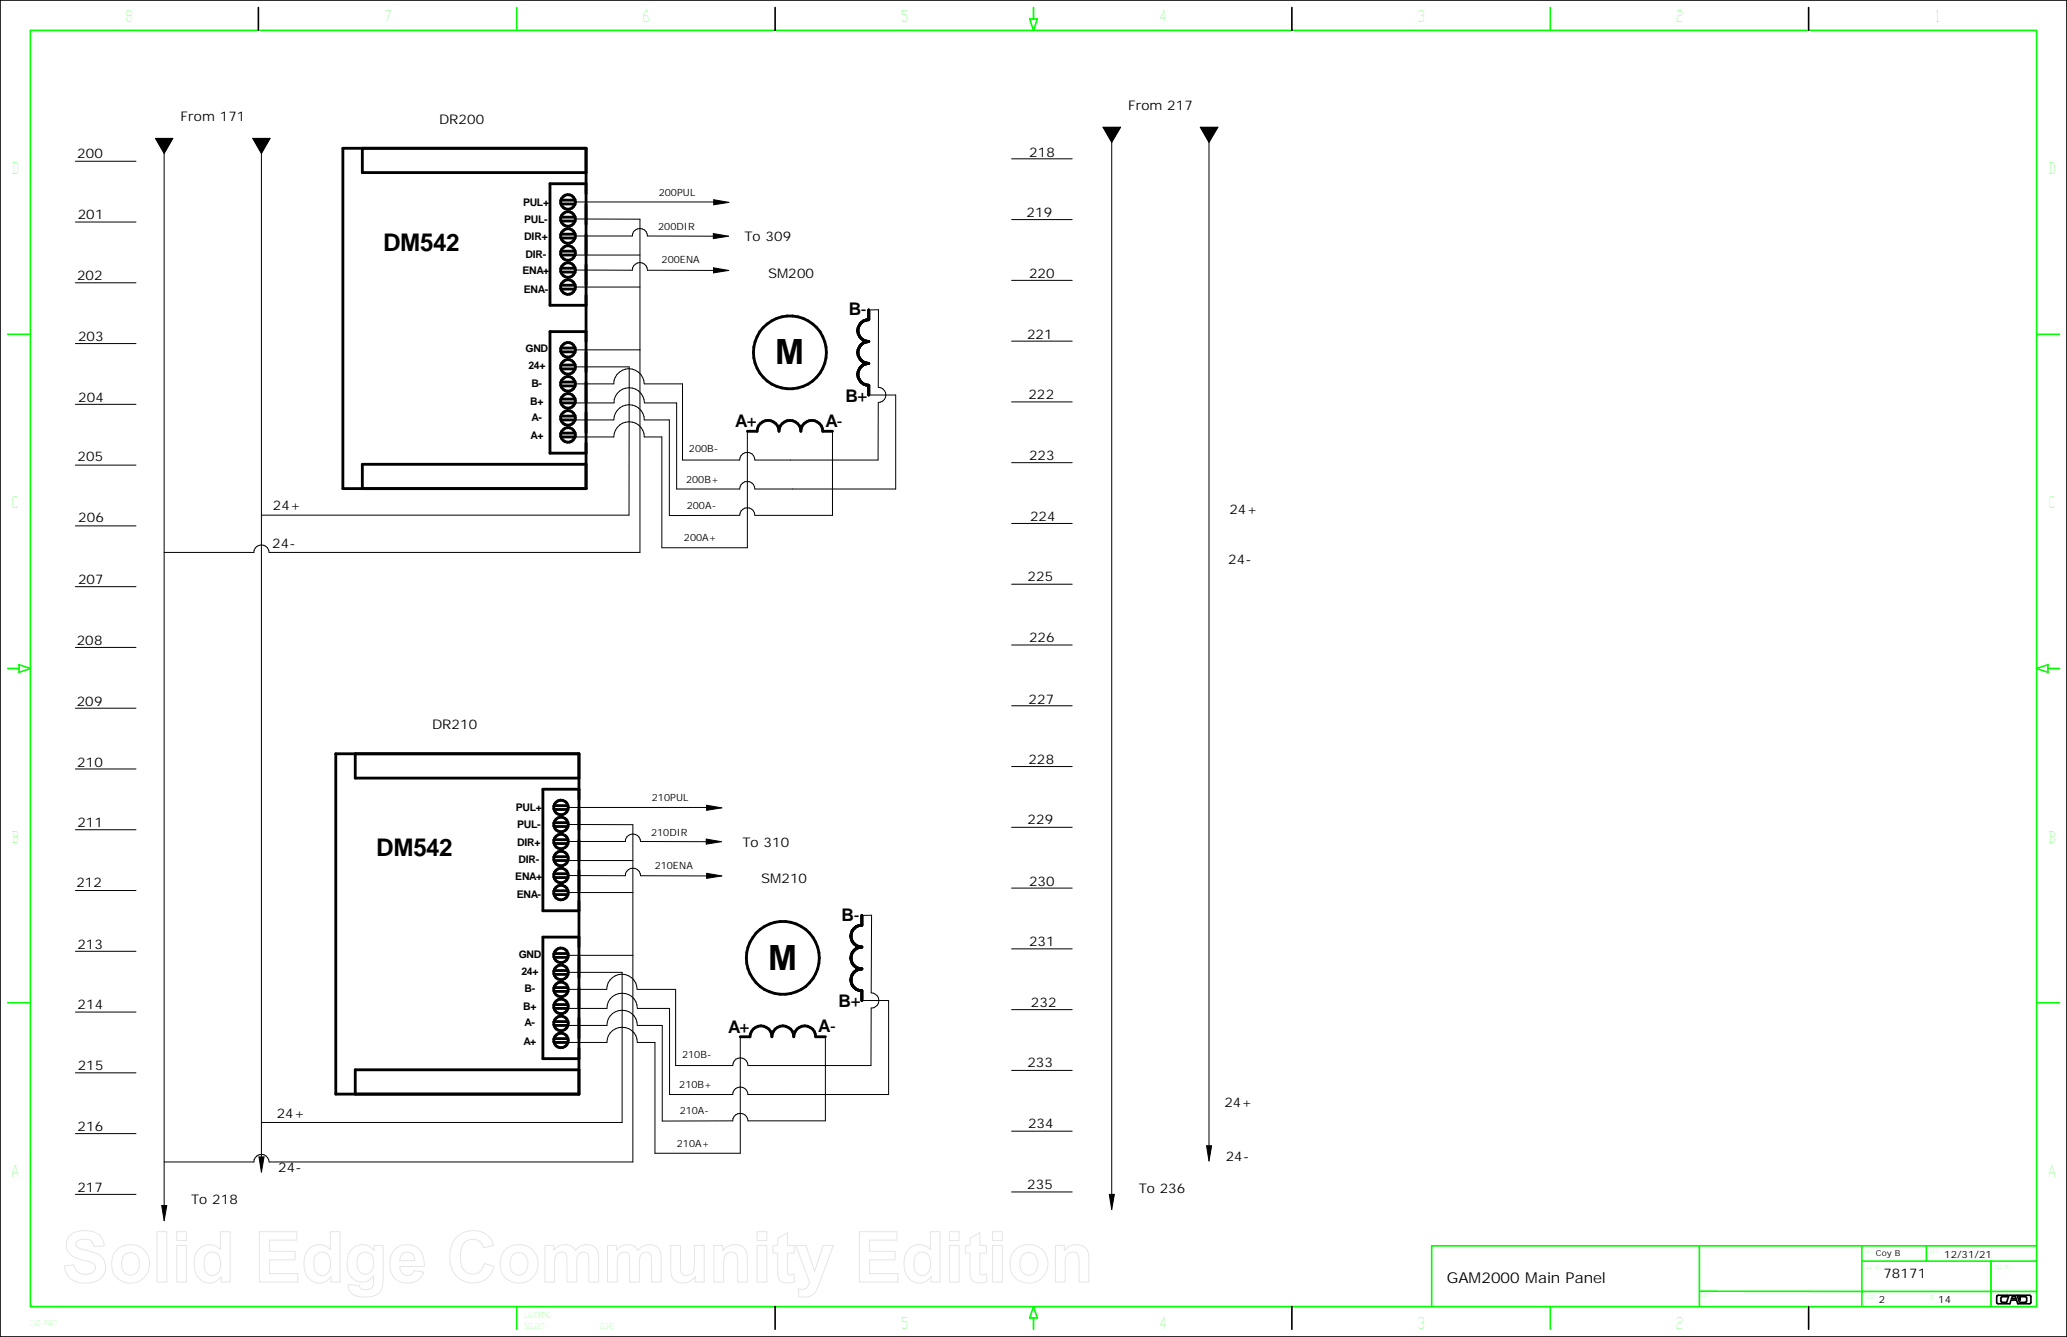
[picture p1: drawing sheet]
<svg xmlns="http://www.w3.org/2000/svg" width="432mm" height="279mm" viewBox="0 0 432 279" stroke-linecap="round" stroke-linejoin="round" font-family="sans-serif">
<g fill="none" stroke="#000" stroke-width=".21">
<path d="M15.7 33.7h12.7M32.5 28.9h3.6l-1.8 3.2zM34.3 32.1v219.8M52.8 28.9h3.6l-1.8 3.2zM54.6 32.1v209.7M211.3 33.2h12.7M230.4 26.6h3.7l-1.9 3.2zM232.2 29.8v219.8M250.7 26.6h3.7l-1.8 3.2zM252.6 29.8v209.6M15.7 46.4h12.7M15.7 59.1h12.7"/>
<path d="M120.1 53.3h13.6M120.2 45.8h13.5v69.6h-77.5a1.59 1.59 0 0 0-1.6-1.5 1.59 1.59 0 0 0-1.6 1.5h-18.7M120.2 60h13.5M120.2 42.2h28.9M120.2 49.3h11.9a1.59 1.59 0 0 1 1.6-1.5 1.59 1.59 0 0 1 1.6 1.5l13.7 .1M120.2 56.4l11.9 .1a1.59 1.59 0 0 1 1.6-1.6 1.59 1.59 0 0 1 1.6 1.6h13.8M149 48.8l3.2 .6-3.2 .5zM149.1 56l3.1 .5-3.1 .5zM149.1 41.7l3.2 .6-3.2 .5zM211.3 45.9h12.7M211.3 58.6h12.7M15.7 71.8h12.7"/>
<path d="M120.2 76.7h11.2v31h-76.8M120.2 73.1h13.5M181.5 64.8l2-.1v16.2a1.59 1.59 0 0 1 1.5 1.6 1.59 1.59 0 0 1-1.5 1.6l-.1 12h-25.7a1.59 1.59 0 0 0-1.6-1.6 1.59 1.59 0 0 0-1.6 1.6h-11.9v-15.9h-8a3.2 3.2 0 0 0-3.2-3.2 3.2 3.2 0 0 0-3.2 3.2h-8M211.3 71.3h12.7M15.7 84.5h12.7M15.7 97.2h12.7M120.1 87.8h8.1a3.2 3.2 0 0 1 3.2-3.2 3.2 3.2 0 0 1 3.2 3.2h5.2v19.9h14.7a1.59 1.59 0 0 1 1.6-1.6 1.59 1.59 0 0 1 1.6 1.6h16.2v-17.6M156.1 90.1v24.4h-17.8v-23.2h-3.7a3.2 3.2 0 0 0-3.2-3.2 3.2 3.2 0 0 0-3.2 3.2h-8.1M181.5 82.5h5.6v19.7h-29.4a1.59 1.59 0 0 0-1.6-1.6 1.59 1.59 0 0 0-1.6 1.6h-13.1v-18h-6.8a3.2 3.2 0 0 0-3.2-3.2 3.2 3.2 0 0 0-3.1 3.2h-8.2M211.3 84h12.7M211.3 96.7h12.7M15.7 109.9h12.7"/>
<path d="M211.3 109.4h12.7M15.7 135.3h12.7M15.7 122.6h12.7M211.3 134.8h12.7M211.3 122.1h12.7M15.7 148h12.7M211.3 147.5h12.7M15.7 160.7h12.7M15.7 173.4h12.7M118.7 179.8h13.5M118.7 172.3h13.5v70.5h-76a1.59 1.59 0 0 0-1.6-1.5 1.59 1.59 0 0 0-1.6 1.5h-18.7M118.7 168.7h28.9"/>
<path d="M118.7 175.9h11.9a1.59 1.59 0 0 1 1.6-1.6 1.59 1.59 0 0 1 1.6 1.6h13.7M147.5 175.3l3.2 .6-3.2 .5zM147.6 168.3l3.2 .5-3.2 .5zM211.3 160.2h12.7M211.3 172.9h12.7M15.7 186.1h12.7M15.7 198.8h12.7M118.7 199.6h13.5M118.7 186.5h13.5M118.7 183h11.9a1.59 1.59 0 0 1 1.6-1.6 1.59 1.59 0 0 1 1.6 1.6h13.8M147.6 182.5l3.2 .5-3.2 .6zM180 191.3h2.1l-.1 16.2a1.59 1.59 0 0 1 1.6 1.6 1.59 1.59 0 0 1-1.6 1.6l-.1 12h-25.6a1.59 1.59 0 0 0-1.6-1.6 1.59 1.59 0 0 0-1.6 1.6h-12v-15.9h-8a3.2 3.2 0 0 0-3.2-3.2 3.2 3.2 0 0 0-3.2 3.2h-8"/>
<path d="M211.3 185.6h12.7M211.3 198.3h12.7M15.7 211.5h12.7M118.7 214.3h8.1a3.2 3.2 0 0 1 3.2-3.2 3.2 3.2 0 0 1 3.1 3.2h5.2v20l14.8-.1a1.59 1.59 0 0 1 1.6-1.5 1.59 1.59 0 0 1 1.6 1.5h16.1v-17.5M118.7 203.2h11.3v31.4h-75.4M154.6 216.7v24.3h-17.8v-23.2h-3.7a3.2 3.2 0 0 0-3.1-3.1 3.2 3.2 0 0 0-3.2 3.1h-8.1M180 209.1h5.6v19.6h-29.3a1.59 1.59 0 0 0-1.6-1.5 1.59 1.59 0 0 0-1.6 1.5h-13.2v-18h-6.8a3.2 3.2 0 0 0-3.1-3.1 3.2 3.2 0 0 0-3.2 3.1h-8.1M211.3 211h12.7M15.7 236.9h12.7M15.7 224.2h12.7M211.3 236.4h12.7M211.3 223.7h12.7"/>
<path d="M252.1 239.4h1l-.5 3.2zM15.7 249.6h12.7M33.8 251.9h1l-.5 3.2zM54.1 241.8h1.1l-.6 3.1zM211.3 249.1h12.7M231.7 249.6h1.1l-.6 3.2z"/>
</g>
<g fill="none" stroke="#0f0" stroke-width=".34">
<path d="M6.4 6.3h419v266.7h-419.1zM108 1.6v4.7M215.1 4h1.6l-.8 2.4zM215.9 1.6v2.4M323.9 1.6v4.7M1.6 69.8h4.8M425.5 69.8h4.7M1.6 139.7h2.4M4 138.9l2.4 .8-2.4 .8zM425.5 139.7l2.3-.8v1.6zM427.8 139.7h2.4M1.6 209.5h4.8"/>
<path d="M425.5 209.5h4.7M108 273v4.8M215.9 275.4v2.4M215.9 273.1l.8 2.3h-1.6zM323.9 273v4.8M355 260.3v12.7M355 269.8l70.4 .1M389 263.5h36.4M389 260.3v12.7M402.4 260.3v3.2M415.9 263.5v9.5M425.4 260.3h-126.3v12.8"/>
</g>
<path d="M0 0h431.8v279.4h-431.8zM54 1.6v4.7M161.9 1.6v4.7M269.9 1.6v4.7M377.8 1.6v4.7M161.9 273v4.8M269.9 273v4.8M377.8 273v4.8M417.2 270.8l2.2-.1-.1 .3-1.2 .1-.1 .8 .3 .3h.9l.5-1.5h1.7l.5 1.5h1.2l.3-.3-.1-.8-1.3-.1v.7l-.3-1h2.3l.3 .3v1.2l-.3 .3h-2.5l-.2-.8h-1.2l-.2 .8h-2.5l-.3-.3zM420.4 271h.6l.2 .4h-1z" fill="none" stroke="#000" stroke-width=".34"/>
<g fill="#000">
<path d="M32.5 28.9h3.6l-1.8 3.2zM52.8 28.9h3.6l-1.8 3.2zM230.4 26.6h3.7l-1.9 3.2zM250.7 26.6h3.7l-1.8 3.2zM149 48.8l3.2 .6-3.2 .5zM149.1 56l3.1 .5-3.1 .5zM149.1 41.7l3.2 .6-3.2 .5zM147.5 175.3l3.2 .6-3.2 .5zM147.6 168.3l3.2 .5-3.2 .5zM147.6 182.5l3.2 .5-3.2 .6zM252.1 239.4h1l-.5 3.2zM33.8 251.9h1l-.5 3.2z"/>
<path d="M54.1 241.8h1.1l-.6 3.1zM231.7 249.6h1.1l-.6 3.2z"/>
</g>
<g fill="none" stroke="#000" stroke-width=".59">
<path d="M71.6 31h50.8v71.1h-50.8zM75.7 31v5.1h46.7M122.4 38.4h-7.5v25.4h7.5M117.2 48.9h2.9M117.2 59.6h2.9M117.2 46.2h2.9M117.2 41.8h2.9M117.2 45.4h2.9M117.2 52.5h2.9M117.2 56h2.9M117.2 42.6h2.9M117.2 49.7h2.9"/>
<path d="M117.2 53.3h2.9M117.2 56.9h2.9M117.2 77.1h2.9M117.2 73.5h2.9M117.2 60.4h2.9M117.2 79.8h2.9M117.2 76.3h2.9M117.2 72.7h2.9M122.4 69.3h-7.5v25.4h7.5M181.5 64.8v2a2.29 2.29 0 0 0-2.3 2.3 2.29 2.29 0 0 0 2.3 2.3 2.29 2.29 0 0 0-2.3 2.3 2.29 2.29 0 0 0 2.3 2.2 2.29 2.29 0 0 0-2.3 2.3 2.29 2.29 0 0 0 2.3 2.3v2M117.2 91.3h2.9M117.2 87.8h2.9"/>
<path d="M117.2 84.2h2.9M117.2 80.6h2.9M117.2 90.5h2.9M117.2 87h2.9M117.2 83.4h2.9M122.4 97h-46.7v5.1M156.1 90.1h2.1a2.29 2.29 0 0 1 2.2-2.3 2.29 2.29 0 0 1 2.3 2.3 2.29 2.29 0 0 1 2.3-2.3 2.29 2.29 0 0 1 2.3 2.3 2.29 2.29 0 0 1 2.3-2.3 2.29 2.29 0 0 1 2.3 2.3h2M70.1 157.5h50.8v71.1h-50.8zM74.2 157.5v5.1h46.7M115.7 179h3M115.7 179.8h3M115.7 168.4h3"/>
<path d="M115.7 171.9h3M115.7 175.5h3M115.7 169.2h3M115.7 176.3h3M115.7 172.7h3M120.9 164.9h-7.5v25.4h7.5M115.7 182.6h3M115.7 183.4h3M115.7 186.9h3M115.7 199.3h3M115.7 186.1h3M120.9 195.8h-7.5v25.4h7.5"/>
<path d="M180 191.3v2a2.29 2.29 0 0 0-2.2 2.3 2.29 2.29 0 0 0 2.2 2.3 2.29 2.29 0 0 0-2.2 2.3 2.29 2.29 0 0 0 2.2 2.3 2.29 2.29 0 0 0-2.2 2.3 2.29 2.29 0 0 0 2.2 2.3v2M115.7 217.8h3M115.7 214.3h3M115.7 210.7h3M115.7 207.2h3M115.7 203.6h3M115.7 200.1h3M115.7 217h3M115.7 213.5h3M115.7 209.9h3M115.7 206.4h3M115.7 202.8h3"/>
<path d="M154.6 216.7h2.1a2.29 2.29 0 0 1 2.3-2.3 2.29 2.29 0 0 1 2.2 2.3 2.29 2.29 0 0 1 2.3-2.3 2.29 2.29 0 0 1 2.3 2.3 2.29 2.29 0 0 1 2.3-2.3 2.29 2.29 0 0 1 2.3 2.3h2M120.9 223.6h-46.7v5"/>
<circle cx="118.6" cy="42.2" r="1.53"/>
<circle cx="118.6" cy="45.8" r="1.53"/>
<circle cx="118.6" cy="49.3" r="1.53"/>
<circle cx="118.6" cy="56.4" r="1.53"/>
<circle cx="118.6" cy="60" r="1.53"/>
<circle cx="118.7" cy="52.9" r="1.52"/>
<circle cx="118.6" cy="76.7" r="1.53"/>
<circle cx="118.6" cy="73.1" r="1.53"/>
<circle cx="165" cy="73.7" r="7.6"/>
<circle cx="118.6" cy="80.2" r="1.53"/>
<circle cx="118.6" cy="87.3" r="1.53"/>
<circle cx="118.6" cy="90.9" r="1.53"/>
<circle cx="118.6" cy="83.8" r="1.53"/>
<circle cx="117.2" cy="179.4" r="1.51"/>
<circle cx="117.2" cy="168.7" r="1.52"/>
<circle cx="117.2" cy="172.3" r="1.52"/>
<circle cx="117.2" cy="175.9" r="1.52"/>
<circle cx="117.2" cy="186.5" r="1.52"/>
<circle cx="117.2" cy="183" r="1.52"/>
<circle cx="117.2" cy="199.6" r="1.52"/>
<circle cx="117.2" cy="217.4" r="1.52"/>
<circle cx="117.2" cy="210.3" r="1.52"/>
<circle cx="117.2" cy="203.2" r="1.52"/>
<circle cx="117.2" cy="213.9" r="1.52"/>
<circle cx="117.2" cy="206.8" r="1.52"/>
<circle cx="163.5" cy="200.2" r="7.6"/>
</g>
<g fill="none" stroke="#e6e6e6" stroke-width=".21">
<path d="M14.7 258.1a5.4 5.4 0 0 1 6-.1 3.3 3.3 0 0 1 1.1 2.4l-2.2 .1a1.64 1.64 0 0 0-1.9-1.5h-.9a.93 .93 0 0 0-.9 .9 .93 .93 0 0 0 .8 1l.9 .3a7.2 7.2 0 0 1 3.8 1.7 3.3 3.3 0 0 1 .3 3.4 3.3 3.3 0 0 1-2.9 1.8 4.5 4.5 0 0 1-4.9-2l-.4-1.6 2-.2a2.38 2.38 0 0 0 1.9 2 2.38 2.38 0 0 0 2.5-1.1 1.27 1.27 0 0 0-1.2-1.5 10.7 10.7 0 0 1-3.9-1.4 2.8 2.8 0 0 1-.1-4.2zM32.8 257.4h2v10.5h-2zM36.9 257.4h2v1.8h-2zM54.2 257.4h7.8v1.8h-5.7v2.3h5.3v1.8h-5.3v2.8h5.9v1.8h-8zM95.3 258.6a4.7 4.7 0 0 1 7.5 .7l.3 1-2.1 .5a2.42 2.42 0 0 0-2.6-1.8 2.42 2.42 0 0 0-2.1 2.4 5 5 0 0 0 .9 4.3 2.42 2.42 0 0 0 4-1.7l2 .7a4.6 4.6 0 0 1-4.2 3.4 4.6 4.6 0 0 1-4.6-2.9 7 7 0 0 1 .9-6.6zM158.2 257.4h2v1.8h-2zM162.5 258.8l2-1.2v2.7h1.4v1.6h-1.4v3.5a.72 .72 0 0 0 .1 .9 .72 .72 0 0 0 .9 0l.4-.1 .1 1.6a2.51 2.51 0 0 1-3.3-.6l-.2-.8v-4.5h-1v-1.6h1zM179.5 257.4h7.9v1.8h-5.7v2.3h5.3v1.8h-5.3v2.8h5.9v1.8h-8.1zM198.3 257.4h2.1v1.8h-2.1zM202.6 258.8l2.1-1.2v2.7h1.4v1.6h-1.4v3.5a.72 .72 0 0 0 .1 .9 .72 .72 0 0 0 .9 0l.3-.1 .2 1.6a2.51 2.51 0 0 1-3.3-.6l-.2-.8-.1-4.5h-.9v-1.6h.9zM207.3 257.4h2.1v1.8h-2.1zM24.5 261a4 4 0 0 1 6 .7 4 4 0 0 1-1.2 5.8 4 4 0 0 1-5.7-1.6 4.5 4.5 0 0 1 .9-4.9z"/>
<path d="M25.9 262.3a1.9 1.9 0 0 1 2.3-.3 1.9 1.9 0 0 1 .9 2.1 1.91 1.91 0 0 1-.9 2.1 1.91 1.91 0 0 1-2.3-.3 3.3 3.3 0 0 1 0-3.6zM36.9 260.3h2v7.6h-2zM41.4 261.1a3.1 3.1 0 0 1 4.7 .1v-3.8h2v10.5h-1.9v-1.1a3 3 0 0 1-3.3 1.2 3 3 0 0 1-2.2-2.7 5.1 5.1 0 0 1 .7-4.2zM43.1 262.2a1.73 1.73 0 0 1 2-.4 1.73 1.73 0 0 1 1 1.9 2.43 2.43 0 0 1-1.4 2.8 1.82 1.82 0 0 1-2.1-2.1l.1-1.3zM64.4 261.1a3.1 3.1 0 0 1 4.6 .1v-3.8h2v10.5h-1.8v-1.1a3 3 0 0 1-3.4 1.2 3 3 0 0 1-2.2-2.7 5.1 5.1 0 0 1 .8-4.2zM66 262.2a1.73 1.73 0 0 1 2.1-.4 1.73 1.73 0 0 1 .9 1.9 2.43 2.43 0 0 1-1.3 2.8 1.82 1.82 0 0 1-2.1-2.1v-1.3zM73.4 261.1a3 3 0 0 1 4.7 .2v-1h2v6.8a3.6 3.6 0 0 1-1.4 3.5 5.9 5.9 0 0 1-5.1-.2l-.7-1-.1-1 2.3 .3a1.13 1.13 0 0 0 1.6 .8 1.34 1.34 0 0 0 1.3-1.7v-1.2a3 3 0 0 1-3.5 1.1 3 3 0 0 1-2-3.1v-1.2l.2-1zM75.1 262.2a1.73 1.73 0 0 1 1.9-.4 1.73 1.73 0 0 1 1 1.7 2.09 2.09 0 0 1-2.1 2.7 2.03 2.03 0 0 1-1.3-2.3l.1-1.1zM82.4 261.2a3.6 3.6 0 0 1 4.1-.8 3.6 3.6 0 0 1 2.1 3.5v.8h-5.1a1.54 1.54 0 0 0 1.1 1.8 1.54 1.54 0 0 0 1.9-1l2 .4a3.7 3.7 0 0 1-3.5 2.3 3.7 3.7 0 0 1-3.4-2.6 5.2 5.2 0 0 1 .8-4.4zM84 262.1a1.56 1.56 0 0 1 1.8-.3 1.56 1.56 0 0 1 .9 1.6h-3.2l.1-.7zM105.7 261a4 4 0 0 1 5.9 .7 4 4 0 0 1-1.1 5.8 4 4 0 0 1-5.7-1.6 4.5 4.5 0 0 1 .9-4.9zM107.1 262.3a1.9 1.9 0 0 1 2.2-.3 1.9 1.9 0 0 1 1 2.1 1.91 1.91 0 0 1-1 2.1 1.91 1.91 0 0 1-2.2-.3 3.3 3.3 0 0 1 0-3.6z"/>
<path d="M113.8 260.3h1.9v1a2.7 2.7 0 0 1 4.5 0 2.6 2.6 0 0 1 3.1-1.1 2.6 2.6 0 0 1 1.8 2.8v4.9h-2.1v-4.9a1.23 1.23 0 0 0-1.2-1.4 1.23 1.23 0 0 0-1.2 1.4l-.1 4.9h-2.1v-4.2a1.82 1.82 0 0 0-.6-2 1.59 1.59 0 0 0-1.9 2v4.2h-2.1zM126.9 260.3h1.9v1a2.7 2.7 0 0 1 4.5 0 2.6 2.6 0 0 1 3.1-1.1 2.6 2.6 0 0 1 1.7 2.8v4.9h-2v-4.9a1.23 1.23 0 0 0-1.2-1.4 1.23 1.23 0 0 0-1.3 1.4v4.9h-2.1v-4.2a1.82 1.82 0 0 0-.6-2 1.59 1.59 0 0 0-1.9 2l-.1 4.2h-2zM140.1 260.3h2.1v4.1a1.79 1.79 0 0 0 .7 2.1 1.65 1.65 0 0 0 2.1-1.9l.1-4.3h2v7.6h-1.9v-1.1a2.88 2.88 0 0 1-4.8 0l-.3-1.2zM149.1 260.3h1.9v1.1a2.88 2.88 0 0 1 4.9 .1l.2 1.2v5.2h-2v-3.9a2.08 2.08 0 0 0-.8-2.3 1.63 1.63 0 0 0-2.1 1.9v4.3h-2.1zM158.2 260.3h2v7.6h-2zM166.2 260.3h2.2l1.8 5.4 1.8-5.4h2.1l-3.2 8.7a2.98 2.98 0 0 1-4 1.9l-.1-1.6a1.65 1.65 0 0 0 2.3-1.3zM189.7 261.1a3.1 3.1 0 0 1 4.7 .1v-3.8h2v10.5h-1.9v-1.1a3 3 0 0 1-3.3 1.2 3 3 0 0 1-2.3-2.7 5.1 5.1 0 0 1 .8-4.2zM191.4 262.2a1.73 1.73 0 0 1 2-.4 1.73 1.73 0 0 1 1 1.9 2.43 2.43 0 0 1-1.4 2.8 1.82 1.82 0 0 1-2.1-2.1l.1-1.3zM198.3 260.3h2.1v7.6h-2.1zM207.3 260.3h2.1v7.6h-2.1zM212.2 261a4 4 0 0 1 5.9 .7 4 4 0 0 1-1.1 5.8 4 4 0 0 1-5.7-1.6 4.5 4.5 0 0 1 .9-4.9zM213.6 262.3a1.9 1.9 0 0 1 2.2-.3 1.9 1.9 0 0 1 1 2.1 1.91 1.91 0 0 1-.9 2.1 1.91 1.91 0 0 1-2.3-.3 3.3 3.3 0 0 1 0-3.6z"/>
<path d="M220.5 260.3h1.8v1.1a2.88 2.88 0 0 1 4.9 .1l.2 1.2 .1 5.2h-2.1v-3.9a2.08 2.08 0 0 0-.7-2.3 1.63 1.63 0 0 0-2.2 1.9v4.3h-2z"/>
</g>
<g font-size="7.3">
<text x="161.9" y="76.1">M</text>
<text x="160.4" y="202.6">M</text>
</g>
<g font-size="5.1">
<text x="80.1" y="52.5">DM542</text>
<text x="78.6" y="179">DM542</text>
</g>
<g font-size="3.6">
<text x="177.3" y="65.9">B-</text>
<text x="176.6" y="83.9">B+</text>
<text x="153.5" y="89.2">A+</text>
<text x="172.4" y="89.2">A-</text>
<text x="175.8" y="192.4">B-</text>
<text x="152.1" y="215.8">A+</text>
<text x="170.9" y="215.7">A-</text>
<text x="175.2" y="210.4">B+</text>
</g>
<g font-size="3.5" fill="#0f0">
<text x="26.2" y="4.6">8</text>
<text x="80.2" y="4.6">7</text>
<text x="134.2" y="4.6">6</text>
<text x="188.2" y="4.6">5</text>
<text x="242.1" y="4.6">4</text>
<text x="296.1" y="4.6">3</text>
<text x="350.1" y="4.6">2</text>
<text x="404.3" y="4.6">1</text>
<text x="2.4" y="36.4">D</text>
<text x="427.9" y="36.4">D</text>
<text x="2.4" y="106.2">C</text>
<text x="427.9" y="106.2">C</text>
<text x="2.4" y="176.1">B</text>
<text x="427.9" y="176.1">B</text>
<text x="2.4" y="245.9">A</text>
<text x="427.9" y="245.9">A</text>
<text x="188.2" y="277.7">5</text>
<text x="242.1" y="277.7">4</text>
<text x="296.1" y="277.7">3</text>
<text x="350.1" y="277.7">2</text>
</g>
<text font-size="3.1" x="302.2" y="268.1">GAM2000 Main Panel</text>
<g font-size="2.8">
<text x="235.7" y="23">From 217</text>
<text x="37.7" y="25.3">From 171</text>
<text x="91.7" y="25.9">DR200</text>
<text x="16.1" y="33">200</text>
<text x="215" y="32.7">218</text>
<text x="16.3" y="45.8">201</text>
<text x="214.5" y="45.4">219</text>
<text x="155.5" y="50.4">To 309</text>
<text x="16.1" y="58.6">202</text>
<text x="160.4" y="58.1">SM200</text>
<text x="215" y="58.1">220</text>
<text x="16.3" y="71.2">203</text>
<text x="214.5" y="70.7">221</text>
<text x="214.8" y="83.3">222</text>
<text x="16.3" y="84.1">204</text>
<text x="16.2" y="96.4">205</text>
<text x="215" y="96.2">223</text>
<text x="57" y="106.7">24+</text>
<text x="256.8" y="107.4">24+</text>
<text x="16.3" y="109.1">206</text>
<text x="215.2" y="108.9">224</text>
<text x="56.9" y="114.6">24-</text>
<text x="256.6" y="117.9">24-</text>
<text x="16.3" y="122">207</text>
<text x="214.7" y="121.5">225</text>
<text x="16" y="134.8">208</text>
<text x="215" y="134.1">226</text>
<text x="16" y="147.4">209</text>
<text x="214.9" y="147">227</text>
<text x="90.3" y="152.4">DR210</text>
<text x="16.1" y="160.2">210</text>
<text x="214.8" y="159.6">228</text>
<text x="16.2" y="172.7">211</text>
<text x="214.7" y="172.3">229</text>
<text x="155.1" y="177.1">To 310</text>
<text x="16" y="185.4">212</text>
<text x="159" y="184.6">SM210</text>
<text x="215" y="185.1">230</text>
<text x="215" y="197.7">231</text>
<text x="16.2" y="198.3">213</text>
<text x="16.2" y="210.9">214</text>
<text x="215.4" y="210.5">232</text>
<text x="16.3" y="223.7">215</text>
<text x="214.6" y="223.1">233</text>
<text x="57.8" y="233.7">24+</text>
<text x="255.8" y="231.4">24+</text>
<text x="16.2" y="236.4">216</text>
<text x="214.8" y="235.8">234</text>
<text x="58.1" y="244.9">24-</text>
<text x="256.1" y="242.6">24-</text>
<text x="16.2" y="249">217</text>
<text x="39.9" y="251.6">To 218</text>
<text x="214.6" y="248.5">235</text>
<text x="237.9" y="249.3">To 236</text>
<text x="393.4" y="267.1">78171</text>
</g>
<g font-size="2.2">
<text x="109.3" y="43">PUL+</text>
<text x="109.5" y="46.6">PUL-</text>
<text x="109.5" y="50.2">DIR+</text>
<text x="109.8" y="53.9">DIR-</text>
<text x="109.1" y="57.3">ENA+</text>
<text x="109.4" y="61.1">ENA-</text>
<text x="109.8" y="73.7">GND</text>
<text x="110.4" y="77.2">24+</text>
<text x="111" y="80.8">B-</text>
<text x="110.7" y="84.5">B+</text>
<text x="111" y="87.9">A-</text>
<text x="110.8" y="91.8">A+</text>
<text x="107.8" y="169.5">PUL+</text>
<text x="108" y="173.1">PUL-</text>
<text x="108" y="176.7">DIR+</text>
<text x="107.7" y="183.8">ENA+</text>
<text x="108.3" y="180.4">DIR-</text>
<text x="107.9" y="187.7">ENA-</text>
<text x="108.4" y="200.2">GND</text>
<text x="108.9" y="203.8">24+</text>
<text x="109.6" y="207.3">B-</text>
<text x="109.3" y="211.1">B+</text>
<text x="109.6" y="214.5">A-</text>
<text x="109.3" y="218.3">A+</text>
</g>
<g font-size="2.1">
<text x="137.6" y="40.9">200PUL</text>
<text x="137.5" y="48.1">200DIR</text>
<text x="138.2" y="55">200ENA</text>
<text x="143.9" y="94.5">200B-</text>
<text x="143.3" y="100.8">200B+</text>
<text x="143.5" y="106.3">200A-</text>
<text x="142.9" y="113.1">200A+</text>
<text x="136.2" y="167.5">210PUL</text>
<text x="136" y="174.7">210DIR</text>
<text x="136.8" y="181.6">210ENA</text>
<text x="142.5" y="221">210B-</text>
<text x="141.9" y="227.4">210B+</text>
<text x="142" y="232.9">210A-</text>
<text x="141.4" y="239.6">210A+</text>
<text x="406.1" y="262.8">12/31/21</text>
<text x="392.5" y="272.3">2</text>
<text x="404.9" y="272.3">14</text>
</g>
<text font-size="1.7" x="391.9" y="262.5">Coy B</text>
<g font-size="1.6" fill="#0f0">
<text x="109.6" y="275.4">LAYERING</text>
<text x="6.3" y="277">CAD PART</text>
<text x="109.6" y="277.8">SELECT:</text>
<text x="125.4" y="277.8">ECHO:</text>
</g>
<g font-size="1.1" fill="#0f0">
<text x="416.7" y="265.1">DWG REV</text>
<text x="355.2" y="271.1">CUST</text>
</g>
</svg>
